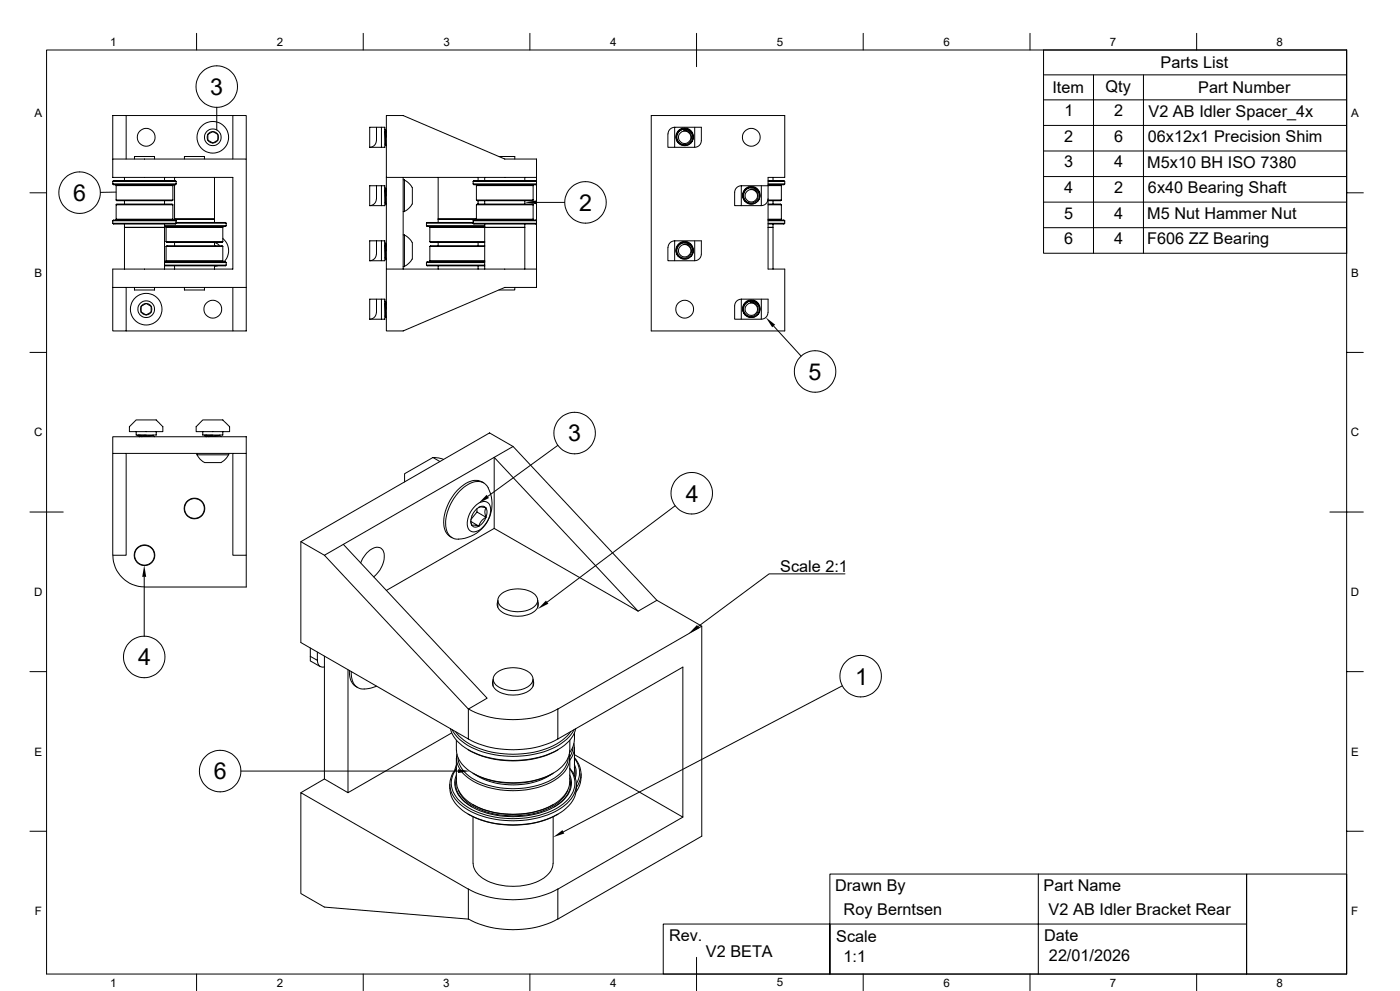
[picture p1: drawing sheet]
<svg xmlns="http://www.w3.org/2000/svg" width="420mm" height="297mm" viewBox="0 0 420 297" stroke-linecap="round" stroke-linejoin="round" font-family="sans-serif">
<g fill="none" stroke="#000" stroke-width=".3">
<path d="M14 15h390v276.9h-390zM59 10v5M109 10v5M159 10v5M209 10v10M259 10v5M309 10v5M359 10v5M404 15h-90.9v60.9h90.9M37.8 34.6h32M65 32.2v6.7M112.9 38.1h-2v6.1"/>
<path d="M114.4 38.1h1v6.1h-1M115.4 39.4l.3 4.2M115.7 39.2l-.3-.5 .4 4.9M115.7 39.2l.2 1.9M115.8 39.2l.1 .6M115.9 39l-.2 .2M195.4 34.6h40v18.6h-5v27.4h5v18.6h-40zM201 38.7l1.4-.6v6.1h-2v-4.4zM202.4 38.1h8v4.1a2.02 2.02 0 0 1-2 2M205.1 39.2l1-.1 .9 .4 .5 .6 .4 1M205.1 39.2h.8l.6 .4M207.1 39.4l-1.4-.7-.9 .1-.8 .4-.5 .6-.4 1.1v.7l.6 1 1.6 .7 .7-.1 .9-.6 .5-.8v-.9l-.2-.6-.7-.8"/>
<path d="M207.1 39.4l-1.4-.7-1.6 .3-.9 .8-.3 .7 .2 1.6 .4 .7 .8 .6 .8 .2h1l1.2-.8 .6-1.7M207.2 39.4l.5 .8 .2 .9M208.4 38.1v6.1h-6M313.1 22.4h90.9M313.1 29.9h90.9M313.1 37.6h90.9M328 22.4v53.5M343 22.4v53.5M9 57.8h5M33.8 47.7h40.1v38.4M33.8 55.1l.3 .3h18.5l.2-.3M33.8 55.1h19"/>
<path d="M33.8 54.4l.3-.3h18.5l.2 .3M33.8 54.4h19M33.8 54.4v.7M34.8 59.9l.3 .3h16.5l.3-.3M34.8 59.9h17.1M34.8 55.6h17.1M34.8 55.6v4.3M34.8 57.6l-4.7 .1M35 55.5h16.7M35 55.4v.1M35 55.5l-.2 .1M37.3 53.2v.9"/>
<path d="M37.8 47.7v-13.1h-4v18.6h36v27.4h-36v5.5M40.3 47.7v-.8h6.1v.8M49.4 53.2v.9M51.7 55.4v.1M51.7 55.5l.2 .1M51.9 55.6v4.3M52.4 53.2v.9M52.4 55.4v10.6M52.8 54.4v.7M55.3 47.7v-.8h6v.8M62.4 40.3l-.3 .8 .3 .9M62.4 40.3a1.7 1.7 0 0 1 2.5-.5 1.7 1.7 0 0 1 0 2.7 1.7 1.7 0 0 1-2.5-.5"/>
<path d="M62.4 40.3l1.4-.9 1.1 .6a1.17 1.17 0 0 1 .5 1.5v.1a1.34 1.34 0 0 1-1.2 1.1l-.4 .2-1.4-.9M62.4 40.3v1.7M64.3 53.2v13.5M69.8 47.7v-13.1h4.1v13.1M112.9 42.2a2.02 2.02 0 0 1-2 2M112.9 59.6a2.02 2.02 0 0 1-2 2M112.9 42.2v-4.1h1.5v6.1h-3.5M112.9 59.6v-3.9h1.5v5.9h-3.5M112.9 55.7h-2v5.9M114.4 55.7h1v5.9h-1M115.4 56.1l.4 5.1 .1-.2M115.4 56.9l.2 3.6 .2 .7"/>
<path d="M115.4 43.1l.3 .5M115.4 56.2l.3 .5M115.7 56.7l.2 2M115.7 43.6h.1M115.8 56.7l.1 .5M115.9 53.2h45.1M115.9 43.5l-.1 .1M115.9 56.5l-.2 .2M120.9 53.9h.4v9.5h-.4M120.9 53.2v27.4M121.3 54l1.3 .9 1 1.3M123.7 56.1v5.1"/>
<path d="M131.4 53.2v13.5M141.9 55.1h19.1l-.3 .3h-18.5zM141.9 54.4l.3-.3h18.5l.3 .3M141.9 54.4h19.1M141.9 54.4v.7M142.9 59.9l.3 .3h16.5l.2-.3M142.9 59.9h17M142.9 55.6h17M142.9 55.6v4.3M143.1 55.5h16.7M143.1 55.4v.1M143.1 55.5l-.2 .1"/>
<path d="M143.4 53.2v.9M145.4 53.2v.9M149.7 46.9h4.7v.8M157.4 53.2v.9M159.8 55.4v.1M159.8 55.5l.1 .1M159.9 55.6v4.3M161 54.4v31.7h-9.6l-30.5 13.1h-5v-18.6h45.1M161 54.4v-6.7h-9.6l-30.5-13.1h-5v46M203.5 42.8l-.6-1-.1-1.2 .4-1 .6-.7a2.53 2.53 0 0 1 2.3-.5l1.3 .9 .5 1v1.7l-.7 .8M203.5 42.8l-.6-1.1v-1.2l.8-1.3 1.3-.5 1.6 .2 1 1.1 .3 1.5-.7 1.3M203.6 42.8a2.46 2.46 0 0 0 3.6 0"/>
<path d="M221 56.3l1.4-.6v5.9h-2v-3.9zM223.7 56.5l.2-.2a2.41 2.41 0 0 1 2.4-.3l1.2 .9 .5 1.2-.1 1.2-.7 1.1 .7-1.3-.2-1.4-.8-1.1-1.3-.5-1 .2-1.3 .9-.4 1.1v.7l.6 1.3-.6-.9-.1-.9 .3-1.2zM225.1 56.8h.7l.7 .3M225.1 56.7l.8-.1 1.1 .5 .6 .6 .3 1M227.2 56.9l.5 .8 .2 1M227.2 56.9l-1.4-.7-1.2 .1-.8 .6-.7 1.4 .1 1 .6 1 .9 .4 .9 .1 .9-.3 .6-.6 .4-1.4-.3-.8-.6-.6M227.2 56.9l-1.4-.7h-1l-.8 .4-.9 1-.2 .9 .1 .9 .9 1.3 1 .4h.9l1.4-.7 .6-1 .1-.7M228.4 55.7v5.9h-6M230.4 59.6a2.02 2.02 0 0 1-2 2M230.4 59.9h4M230.4 55.1h5M230.4 54.1h4.8l.2 .3v.7"/>
<path d="M230.4 54.4h5M230.4 55.5h3.9M231.9 53.2v.9M234.3 55.4l.1 4.5M234.4 55.6l-12 .1M234.4 59.9l-.2 .3h-3.8M235.4 55.1l-.2 .3h-4.8M313.1 45.3h90.9M313.1 52.9h90.9M404 57.8h5M33.8 66.2l.3-.2h18.5l.2 .2M33.8 66.2h19"/>
<path d="M33.8 66.9l.3 .2h18.5l.2-.2M33.8 66.9h19M33.8 66.2v.7M34.8 61.4l.3-.2h16.5l.3 .2M34.8 61.4h17.1M34.8 65.7h17.1M34.8 65.7l.2 .1M34.8 61.4v4.3M35 65.8h16.7M35 65.8v.2M37.3 60.2v1M37.3 67.1v13.5"/>
<path d="M49.4 67.1v1.1h-12.1h12.1v12.4M49.4 67.6h18.5M49.4 78.4h18.2l.3 .3M49.4 78.7h18.5M49.4 79.5h18.5M49.4 60.2v1M49.8 72.4l.3 .2h16.5l.2-.2M49.8 72.4h17M49.8 68.1h17M49.8 73.9l.3-.2h16.5l.2 .2M49.8 73.9h17M49.8 78.2h17"/>
<path d="M49.8 68.1v4.3M49.8 73.9v4.3M49.8 78.2l.2 .1M50 68h16.7M50 78.3h16.7M50 67.9v.1M50 78.3v.1M50 68l-.2 .1M51.7 65.8v.2M51.9 65.7l-.2 .1M51.9 61.4v4.3M52.4 65.7h11.9"/>
<path d="M52.4 72.6v1.1M52.4 79.7v.9M52.8 66.7h14.8l.3 .2v.7M52.8 66.9h15.1M52.8 66.2v.7M64.3 73.7v-1l.9 .3 .6 .7M64.3 73.5l.4 .2M64.3 79.7v.9M65.4 79.6l-1.1 .2M66.7 67.9v.1M66.7 78.3v.1M66.7 68l.1 .1"/>
<path d="M66.8 68.1v4.3M66.8 73.9v4.3M66.8 78.2l-.1 .1M66.8 71.5a4.8 4.8 0 0 1 .5 6.9M67.9 67.6l-.3 .3h-18.2M67.9 78.7v.8l-.3 .2h-18.2M112.9 76.2a2.02 2.02 0 0 1-2 1.9M112.9 76.2v-4h1.5v5.9h-3.5M112.9 72.2h-2v5.9M114.4 72.2h1v5.9h-1M115.4 77.2l.3 .4M115.4 73.4l.2 3.6 .2 .7"/>
<path d="M115.4 60.7l.3 .4M115.7 73.2l-.3-.6 .4 5.1 .1-.2M115.7 73.2l.2 1.9M115.8 73.2l.1 .5M115.9 73l-.2 .2M120.9 70.4h.4v9.5h-.4M121.3 70.4l1.3 1 1 1.2M123.6 61.2l-1 1.2-1.3 1M123.6 77.6l-1 1.3-1.3 .9M123.7 72.6v5.1M127.9 67.6l.2 .3h17.3M127.9 67.6h17.5"/>
<path d="M127.9 66.9h14M127.9 78.7h17.5M127.9 78.7v.8l.2 .2h17.3M127.9 79.5h17.5M128.9 72.4l.3 .2h16.2M128.9 72.4h16.5M128.9 68.1h16.5M128.9 73.9h16.5M128.9 78.2h16.5M128.9 73.9l.2 4.5M129.1 68h16.3M129.1 67.9l-.2 4.5"/>
<path d="M129.1 78.3h16.3M131.4 65.7h11.5M131.4 72.6v1.1M131.4 79.7v.9M141.9 66.2l.3-.2h18.5l.3 .2zM141.9 66.9h19.1l-.3 .2h-18.5zM141.9 66.7h-13.8l-.2 .2v.7M141.9 66.2v.7M142.9 61.4l.3-.2h16.5l.2 .2M142.9 61.4h17M142.9 65.7h17M142.9 65.7l.2 .1"/>
<path d="M142.9 61.4v4.3M143.1 65.8h16.7M143.1 65.8v.2M143.4 60.2v1M143.4 72.6v1.1M143.4 79.7v.9M145.4 73.7h-16.2l-.3 .2M145.4 78.4h-17.3l-.2 .3M145.4 60.2v1M145.4 67.1v13.5M157.4 67.1v1.1h-12h12v12.4M157.4 60.2v1"/>
<path d="M159.8 65.8v.2M159.9 65.7l-.1 .1M159.9 61.4v4.3M161 60.7h8.4M201 72.8l1.4-.6v5.9h-2v-4.3zM202.4 72.2h8v4a2.02 2.02 0 0 1-2 1.9M203.3 73.4l.5-.5a2.95 2.95 0 0 1 2.3-.5l1.1 .7 .7 1.2v1.6l-.7 1 .6-1 .1-1.1-.8-1.5-1.5-.7-1 .2-.9 .5-.5 .5-.3 1.1 .1 1 .5 1-.7-1.5v-1zM203.6 76.8a2.46 2.46 0 0 0 3.6 0M205.1 73.2h1.1l.8 .3 .5 .6 .4 1M205.1 73.2l1.1 .2 .9 .6 .3 .9v.9l-.7 1.1-.9 .4h-1.2l-.9-.7-.6-1v-.8l.4-1 .5-.6 .9-.4 .8-.1 1.4 .7-1.3-.7-1.2 .1-1.1 .7-.6 1.3 .2 1.4 .8 1 1.5 .5 1.1-.3 1-.9 .4-1.4M207.2 73.4l.5 .8 .2 .9M208.4 72.2v5.9h-6"/>
<path d="M223.6 60.4a2.46 2.46 0 0 0 3.6 0M230.4 61.2h3.8l.2 .2M230.4 61.4h4M230.4 66h4.8l.2 .2M230.4 66.2h5M230.4 66.9h5M230.4 65.8h3.9M230.4 65.7h4M231.9 67.1v1.1h-1.5h1.5v12.4M231.9 60.2v1M234.4 61.4l-.1 4.6M235.4 66.2v.7l-.2 .2h-4.8"/>
<path d="M313.1 60.6h90.9M313.1 68.2h90.9M33.8 86.1v13.1h4v-13.1M33.8 86.1h40.1M37.8 99.2h32M40.3 86.1v.8h6.1v-.8M42.3 91.8l1.1-.6a1.1 1.1 0 0 1 1.4 .3l.5 .3v1.3a.7 .7 0 0 1-.6 .8l-.8 .5-1.1-.6a1.17 1.17 0 0 1-.5-1.5zM55.3 86.1v.8h6v-.8M69.8 86.1v13.1h4.1v-13.1M112.9 93.7a2.02 2.02 0 0 1-2 2M112.9 93.7v-4h1.5v6h-3.5M112.9 89.7h-2v6"/>
<path d="M114.4 89.7h1v6h-1M115.4 90.9l.3 4.3M115.4 94.7l.3 .5M115.7 95.2h.1M115.8 90.7l.1 .6M115.9 92.7l-.1-1.9-.4-.6 .4 5M115.9 90.5l-.2 .2M115.9 95l-.1 .2M154.4 86.1v.8h-4.7M221 90.3l1.4-.6v6h-2v-4zM222.4 89.7h8v4a2.02 2.02 0 0 1-2 2M223.6 94.4a2.46 2.46 0 0 0 3.6 0"/>
<path d="M226.5 91.1l-.7-.3h-.7l.9-.2 1 .5 .6 .6 .3 1M227.2 90.9l.5 .8 .2 1M227.2 90.9l-1-.6-.7-.1-1.2 .3-.7 .6-.4 .6-.1 1.2 .8 1.5 .7 .3 .9 .2 .9-.3 .7-.6 .4-1.5-.3-.8-.6-.6M227.2 90.9l-1.6-.7-.9 .1-.8 .3-.8 1.1-.1 1.6 .4 .9 .6 .6 1.7 .4 1-.4 .7-.6 .5-1.5M227.2 94.4l.7-1.3-.2-1.4-.9-1.1-1-.4-1.4 .1-1 .9-.5 1.2 .1 .9 .6 1.1-.3-.3-.5-1v-1l.3-1 .7-.6a2.49 2.49 0 0 1 2.3-.5l1.1 .6 .7 1.2v1.5l-.7 1.1M228.4 89.7v6h-6M232.1 97.7l8.2 9M9 105.6h5M404 105.6h5M33.8 135.9h4v30.5h-4zM33.8 135.9v-5h40.1v5M37.8 135.9h32"/>
<path d="M38.8 127.9l2.1-2h6l2 2v1.5h-10.1zM40.9 129.4v1h6v-1M41.5 130.4l-.1 .2M42.1 130.4l-.7 .1M43.9 130.4l-2.5 .2M45.8 130.6l-3.3 .3M45.8 130.5l-3.9 .4-.5-.3M45.8 130.5l.6 .4M46 130.4l-.2 .1M46.4 130.9h.1M59.1 135.9v.4h9.5v-.4M59.1 136.3l.9 1.3 1.3 1"/>
<path d="M60.8 125.9h6l2.1 2v1.5h-10.1v-1.5zM60.8 129.4v1h6v-1M61.3 138.6h5M61.5 130.4l-.2 .2M62.1 130.4l-.8 .1M63.8 130.4l-2.5 .2M65.8 130.6l-3.4 .3M65.8 130.5l-3.9 .4-.6-.3M65.8 130.5l.5 .4M66 130.4l-.2 .1M66.3 130.9h.1M68.5 136.3l-.9 1.3-1.3 1"/>
<path d="M69.8 135.9h4.1v30.5h-4.1zM129.9 137.1l1.6 .1 1.6 .5M129.9 137.1l-8.5 4.9v2.4M129.9 137.1l2.1 1.2M148.3 137.1l5.6-3.3 43.2 46.1-5.7 3.3zM153.9 133.8l-7-4-56.6 32.5 7 4.1M167.3 133.5l-21 15.3M9 153.5h10M141.2 156.1l.4 1.4M141.3 156.3l2.4 1.4M142.5 151.8a3.1 3.1 0 0 1 4-1 5.2 5.2 0 0 1-.7 6.1 4.5 4.5 0 0 1-4.2 2.4 2.65 2.65 0 0 1-1.3-3.3l.5-1.9zM143 152.5a1.73 1.73 0 0 1 2.9 0 4.5 4.5 0 0 1-3.4 5.5 1.77 1.77 0 0 1-1.1-2.5 5.2 5.2 0 0 1 1.6-3z"/>
<path d="M143.1 152.4v1.1l-1.8 2.2M143.1 153.5l2.7 1.5M143.7 152l1.5 .1a.48 .48 0 0 1 .5 .3 .48 .48 0 0 1-.2 .6v1a.98 .98 0 0 1-.4 1.5l-1.2 1.4a.66 .66 0 0 1-.3 .7 .66 .66 0 0 1-.8-.1h-1.2M145.1 144.7a5.3 5.3 0 0 0-6.6 1.1 14.4 14.4 0 0 0-5.3 12.1l.4 1.3 .6 .9 1.4 1.1M146.4 146.2a10.5 10.5 0 0 1-10 15.3 4.6 4.6 0 0 1-2.7-5.2 14.3 14.3 0 0 1 8.2-11.8 3.6 3.6 0 0 1 4.6 1.7M148.3 158.4l-32.4 18.6M202.5 151.6l-38.4 28.9M398.9 153.5h10.1M33.9 166.4a9.5 9.5 0 0 0 9.4 9.5M43.3 172.9v17.8M73.9 166.4v9.5h-30.6M90.3 162.3v30.3l50.2 28.9"/>
<path d="M97.3 166.4l5.7-3.2 43.1 46.1-5.6 3.2zM103 163.2l45.3-26.1v21.3l43.1 24.8M108.2 168.7a7 7 0 0 1 4.9-4.7 2.32 2.32 0 0 1 2.2 3 8.6 8.6 0 0 1-3.2 5.9M149.4 179.9v2.1M150.2 178.2a8.4 8.4 0 0 1 10.6 .4 2.42 2.42 0 0 1-1.2 3.7 9 9 0 0 1-9.4-.6 2.23 2.23 0 0 1 0-3.5zM161.3 179.9v2.1M197.1 179.9l13.4 7.8M253.5 172h-22.8l-21.3 15.8M93.1 194.2v2.5M93.1 196.7v1.4l3 1.7M95.2 195.5v2.4l-2.1-1.2M95.2 197.9a1.63 1.63 0 0 0 2.1 2"/>
<path d="M97.3 196.7v36.8l7.1 4.1v-36.9M149.4 180.3a3 3 0 0 0 2.4 3.8 8.5 8.5 0 0 0 9.3-1.7l.4-1.3-.2-.8M9 201.3h5M104.8 201a4.9 4.9 0 0 0 2.5 5.1M105.4 201.3a4.5 4.5 0 0 0 2.7 5.1 9.3 9.3 0 0 0 4.9-.7M135.1 218.4a12.4 12.4 0 0 0 8.5 7.7 29.7 29.7 0 0 0 24.8-2 9.5 9.5 0 0 0 4.3-5.7M135.5 219.7l-31.1 17.9M135.6 218.7a16.1 16.1 0 0 0 11.6 7.3 29 29 0 0 0 21.2-3.2l2.3-1.9 1.5-2.2M136.7 219.3a18.9 18.9 0 0 0 13.3 6.5 26.6 26.6 0 0 0 18.7-3.9l1.4-1.3 1.1-1.3M140.5 212.5a29.6 29.6 0 0 0 26.8 0M140.5 212.5v9M147.9 203.5v2.2"/>
<path d="M148 203.9a3 3 0 0 0 2.4 3.8 8.5 8.5 0 0 0 9.3-1.7l.4-1.3-.2-.8M148.8 201.8a8.4 8.4 0 0 1 10.6 .4 2.42 2.42 0 0 1-1.2 3.8 9 9 0 0 1-9.4-.7 2.23 2.23 0 0 1 0-3.5zM159.9 203.5v2.2M172.3 219.7v2M252.6 205.6l-83.6 43.7M404 201.3h5M72.3 231.1h65.1M90.3 237.6l50.2 28.9v9l-43.2-3.6-7-4.1zM97.3 233.5l-7 4.1M134.9 235.1a9.3 9.3 0 0 0 5.6 8.9 29.4 29.4 0 0 0 27.8-.5 8.9 8.9 0 0 0 4.6-7.2M136.9 227.2v7.1M136.9 221.9v2.9"/>
<path d="M136.9 230.4a6.8 6.8 0 0 0 1.1 9.8 24.3 24.3 0 0 0 17.3 5.1 21.7 21.7 0 0 0 15.2-5.8 6.7 6.7 0 0 0 .4-9.1M136.9 230.2a7.1 7.1 0 0 0 .9 10.6 25.7 25.7 0 0 0 18.9 5.1 20.7 20.7 0 0 0 14.6-6.5 6.9 6.9 0 0 0-.4-9.2M136.9 233.2a7.3 7.3 0 0 0 3.9 8.1l.8 .6M136.9 232.2a7 7 0 0 0 3.2 8.7 26.7 26.7 0 0 0 22.7 2.5 12.7 12.7 0 0 0 8.3-6.6l.3-2.3-.5-2.3M136.9 229.2l-.5 1.6M137.1 226a7.4 7.4 0 0 0 4.1 7.7 26.1 26.1 0 0 0 25.4 0 7.6 7.6 0 0 0 4.2-7.7M137.4 227.1a9 9 0 0 0 5.9 7.1 26.2 26.2 0 0 0 23.1-1 8.4 8.4 0 0 0 4.1-6.1M137.5 236.9a12.9 12.9 0 0 0 9.1 6.6 25.6 25.6 0 0 0 20.5-2.7l2-1.9 1.2-2M140.4 224.7l.4 .2M140.5 221.5a29.6 29.6 0 0 0 26.8 0M140.8 224.9a29.2 29.2 0 0 0 26.3 0M141.9 231.7l.3 .2"/>
<path d="M142.2 231.9a25.8 25.8 0 0 0 23.5 0M142.6 232.2a22.4 22.4 0 0 0 22.7 0M166 231.7l-.3 .2M167.3 221.5l37.6-21.6v45l-32.6-18.7M167.3 221.5v-9l43.2-24.8v62.9l-43.2 24.9v-9M167.4 224.7l-.3 .2M170.9 233.2a7.3 7.3 0 0 1-3.9 8.1l-.8 .6M170.9 227.2v7.1a9.4 9.4 0 0 1-6.4 7.6 26.9 26.9 0 0 1-23-1 8.3 8.3 0 0 1-4.6-6.6M170.9 221.9a10 10 0 0 1-.8 5.8 14.8 14.8 0 0 1-10 6.2 26.1 26.1 0 0 1-19.5-3 8.1 8.1 0 0 1-3.7-6.1M171.9 223.9l-.2 1.1-.8 1.9M172.2 222.8a6.1 6.1 0 0 1-1.3 5.1M172.3 221.7l-.4 2-1.1 1.9"/>
<path d="M172.3 230l.3 1.4-.1 1.4M172.3 229.1l.5 2-.2 2.1M172.3 231.1l-.1 1.1M172.3 227.2a6.5 6.5 0 0 1 .6 7.7M172.3 227a6.9 6.9 0 0 1 .6 9.1M172.3 224v7.1M172.9 235.1v1.2M174.3 231.9l-.2 2.7-.5 1.4-.8 1.4M9 249.1h5M140.4 244a29.3 29.3 0 0 0 27 0M141.9 241.2a26.4 26.4 0 0 0 23.9 .1M141.9 244.8v13.9"/>
<path d="M141.9 258.7a6.5 6.5 0 0 0 4.3 5.3 18.8 18.8 0 0 0 16.9-.8 5.6 5.6 0 0 0 2.8-4.5M165.9 244.8v13.9M166 241.2l-.2 .1M204.9 244.9l-37.6 21.6M404 249.1h5M140.5 275.4a29.6 29.6 0 0 0 26.8 0M140.5 266.4a29.6 29.6 0 0 0 26.8 0M199 276.9v15h50v-29.9h125v29.9h30v-29.9h-30v29.9h-125v-15zM249 276.9h125M311.5 262v29.9M59 291.9v5M109 291.9v5"/>
<path d="M159 291.9v5M209 286.9v10M259 291.9v5M309 291.9v5M359 291.9v5"/>
<circle cx="65" cy="25.9" r="6.2"/>
<circle cx="23.9" cy="57.7" r="6.2"/>
<circle cx="43.8" cy="41.1" r="2.66"/>
<circle cx="63.8" cy="41.1" r="2.51"/>
<circle cx="63.8" cy="41.1" r="4.7"/>
<circle cx="205.4" cy="41.1" r="1.86"/>
<circle cx="225.4" cy="41.1" r="2.66"/>
<circle cx="225.4" cy="58.7" r="1.86"/>
<circle cx="175.7" cy="60.7" r="6.2"/>
<circle cx="205.4" cy="75.1" r="1.86"/>
<circle cx="43.8" cy="92.7" r="2.51"/>
<circle cx="43.9" cy="92.7" r="4.7"/>
<circle cx="43.9" cy="92.7" r="1.7"/>
<circle cx="63.8" cy="92.7" r="2.66"/>
<circle cx="205.4" cy="92.7" r="2.66"/>
<circle cx="225.4" cy="92.6" r="1.86"/>
<circle cx="244.5" cy="111.3" r="6.2"/>
<circle cx="172.4" cy="129.8" r="6.2"/>
<circle cx="58.3" cy="152.4" r="3.1"/>
<circle cx="58.3" cy="152.4" r="2.97"/>
<circle cx="207.5" cy="147.8" r="6.2"/>
<circle cx="43.4" cy="166.4" r="3.1"/>
<circle cx="43.4" cy="166.4" r="2.97"/>
<circle cx="43.3" cy="196.9" r="6.2"/>
<circle cx="258.2" cy="202.7" r="6.2"/>
<circle cx="66.1" cy="231.1" r="6.2"/>
</g>
<path d="M157.4 60.7l3.6-.6v1.1zM229.7 95.1l2.8 2.2-.9 .8zM146 148.3l.7 1-3.2 1.5zM43.3 169.4l.6 3.5h-1.2zM163.8 180l.7 .9-3.2 1.6zM209.1 187.3l.7 1-3.2 1.6zM137.4 230.5l3.5 .6-3.5 .6zM165.9 250.9l2.8-2.1 .6 1z" fill="#000"/>
<g font-size="7">
<text x="63.1" y="28.4">3</text>
<text x="22" y="60.2">6</text>
<text x="173.8" y="63.2">2</text>
<text x="242.6" y="113.8">5</text>
<text x="170.5" y="132.2">3</text>
<text x="205.7" y="150.3">4</text>
<text x="41.4" y="199.4">4</text>
<text x="256.5" y="205.2">1</text>
<text x="64.1" y="233.6">6</text>
</g>
<g font-size="4.9">
<text x="348.1" y="20.4">Parts List</text>
<text x="315.7" y="27.9">Item</text>
<text x="331.6" y="27.4">Qty</text>
<text x="359.4" y="27.9">Part Number</text>
<text x="319.4" y="34.8">1</text>
<text x="334.2" y="34.8">2</text>
<text x="344.5" y="35">V2 AB Idler Spacer_4x</text>
<text x="319.2" y="42.5">2</text>
<text x="334.2" y="42.5">6</text>
<text x="344.3" y="42.6">06x12x1 Precision Shim</text>
<text x="319.2" y="50.2">3</text>
<text x="334.3" y="50.1">4</text>
<text x="344.2" y="50.3">M5x10 BH ISO 7380</text>
<text x="319.3" y="57.8">4</text>
<text x="334.2" y="57.8">2</text>
<text x="344.4" y="58">6x40 Bearing Shaft</text>
<text x="319.2" y="65.5">5</text>
<text x="334.3" y="65.5">4</text>
<text x="344.2" y="65.6">M5 Nut Hammer Nut</text>
<text x="319.2" y="73.2">6</text>
<text x="334.3" y="73.2">4</text>
<text x="344.1" y="73.2">F606 ZZ Bearing</text>
<text x="234" y="171.3">Scale 2:1</text>
<text x="250.5" y="267.2">Drawn By</text>
<text x="313" y="267.2">Part Name</text>
<text x="253.1" y="274.1">Roy Berntsen</text>
<text x="314.6" y="274.3">V2 AB Idler Bracket Rear</text>
<text x="200.7" y="282.2">Rev.</text>
<text x="211.8" y="286.9">V2 BETA</text>
<text x="250.9" y="282.2">Scale</text>
<text x="313.2" y="282.2">Date</text>
<text x="253.1" y="288.2">1:1</text>
<text x="314.6" y="288.2">22/01/2026</text>
</g>
<g font-size="3.5">
<text x="33" y="13.7">1</text>
<text x="83" y="13.7">2</text>
<text x="133" y="13.7">3</text>
<text x="183" y="13.7">4</text>
<text x="233" y="13.7">5</text>
<text x="283" y="13.7">6</text>
<text x="333" y="13.7">7</text>
<text x="383" y="13.7">8</text>
<text x="10.3" y="35.1">A</text>
<text x="405.3" y="35.1">A</text>
<text x="10.3" y="83">B</text>
<text x="405.3" y="83">B</text>
<text x="10.2" y="130.8">C</text>
<text x="405.2" y="130.8">C</text>
<text x="10.2" y="178.6">D</text>
<text x="405.2" y="178.6">D</text>
<text x="10.3" y="226.4">E</text>
<text x="405.3" y="226.4">E</text>
<text x="10.4" y="274.3">F</text>
<text x="405.4" y="274.3">F</text>
<text x="33" y="295.7">1</text>
<text x="83" y="295.7">2</text>
<text x="133" y="295.7">3</text>
<text x="183" y="295.7">4</text>
<text x="233" y="295.7">5</text>
<text x="283" y="295.7">6</text>
<text x="333" y="295.7">7</text>
<text x="383" y="295.7">8</text>
</g>
</svg>
